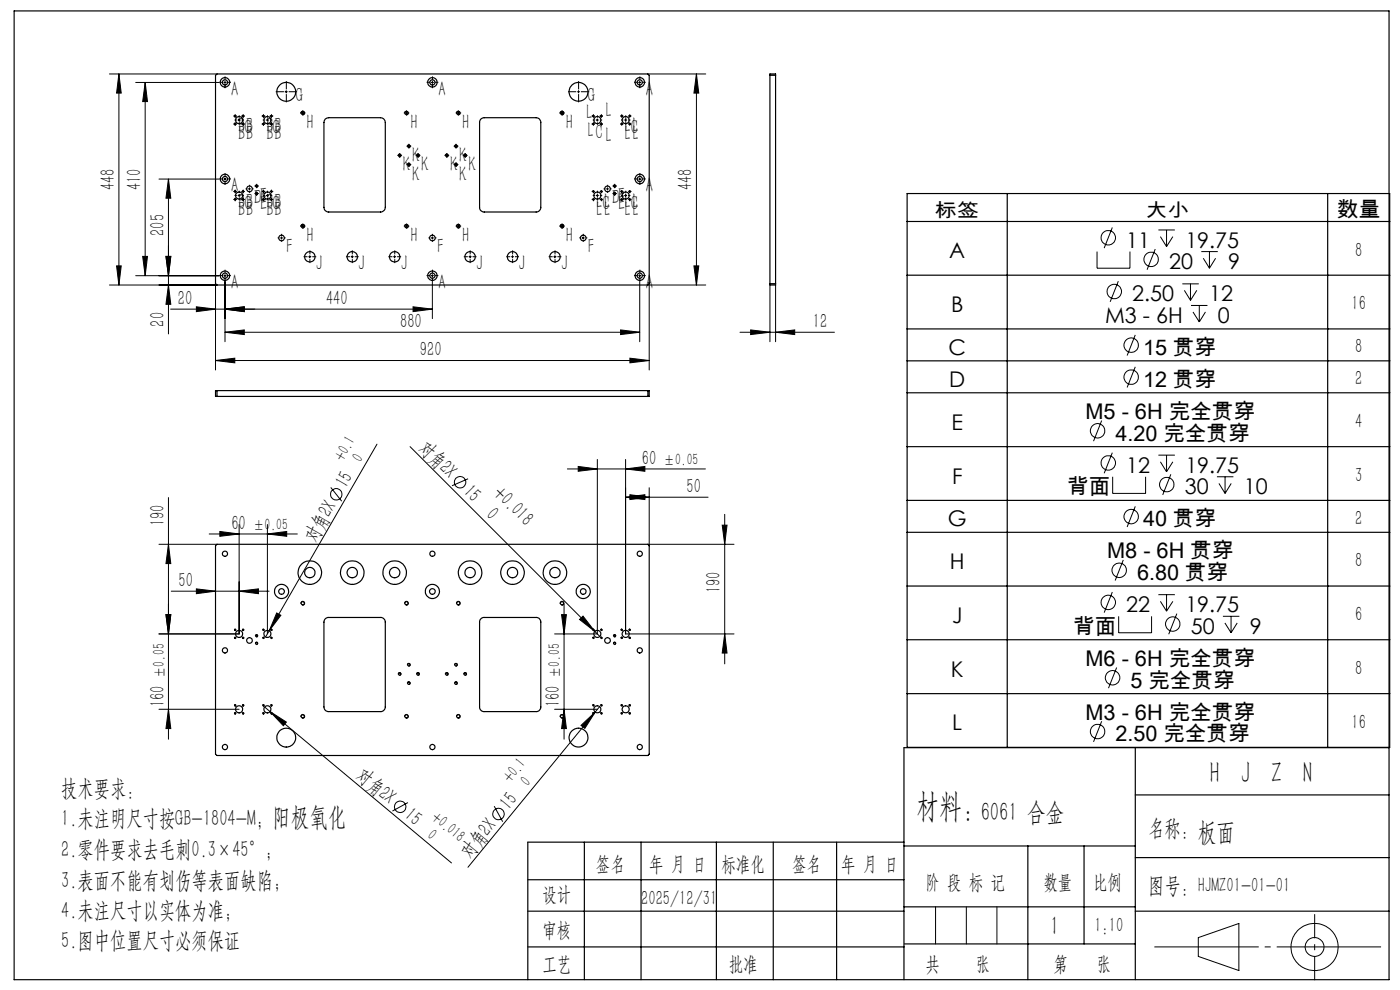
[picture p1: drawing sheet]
<svg xmlns="http://www.w3.org/2000/svg" width="297mm" height="210mm" viewBox="0 0 297 210" stroke-linecap="round" stroke-linejoin="round" font-family="sans-serif">
<g fill="none" stroke="#000" stroke-width=".25">
<path d="M3 2.3h291.7v205.5h-291.7zM45.7 16l.3-.3h91.4l.3 .3v44.2l-.3 .3h-91.4l-.3-.3zM163.3 15.7h1.2v44.8h-1.2zM163.3 16h1.2M69 25.3l.7-.3h11a1.02 1.02 0 0 1 1 1v18a1.02 1.02 0 0 1-1 1h-11a.97 .97 0 0 1-1-1v-18zM102 25.3l.7-.3h11a.97 .97 0 0 1 1 1v18a.96 .96 0 0 1-1 1h-11a.96 .96 0 0 1-1-1v-18.2zM192.4 41.1h102.4v117.4h-102.4zM192.4 47h102.4M192.4 58.4h102.4M213.7 41.1v117.4M281.7 41.1v117.4M163.3 60.2h1.2"/>
<path d="M192.4 69.8h102.4M192.4 76.5h102.4M45.7 82.9h92v1.2h-92zM46 82.9v1.2M137.4 82.9v1.2M192.4 83.3h102.4M192.4 94.7h102.4M46 115.5h91.4l.3 .3v44.2l-.3 .3h-91.4l-.3-.3v-44.2zM192.4 106.1h102.4M192.4 112.9h102.4M69 131.3l.5-.3h11.2a1.02 1.02 0 0 1 1 1v18a1.02 1.02 0 0 1-1 .9h-11a.97 .97 0 0 1-1-.9v-18zM101.9 131.4l.6-.4h11.2a.96 .96 0 0 1 1 1v18a.96 .96 0 0 1-1 .9h-11a.96 .96 0 0 1-1-.9v-18.2z"/>
<path d="M192.4 124.3h102.4M192.4 135.7h102.4M192.4 147.1h102.4M240.8 158.6v49.2M294.7 158.6h-102.9v49.2M124 178.6v29.2M136 178.6v29.2M152 178.6v29.2M164 178.6v29.2M177.5 178.6v29.2M191.8 178.6h-79.8v29.2M191.8 179.4h49"/>
<path d="M218.1 179.4v28.4M230 179.4v20.8M240.8 168.6h53.9M112 193.3h79.8M112 186.6h79.8M191.8 192.4h49M240.8 181.9h53.9M240.8 193.3h53.9M112 200.9h79.8M192 200.2h48.8"/>
<circle cx="47.7" cy="17.5" r=".55"/>
<circle cx="47.7" cy="17.5" r="1"/>
<circle cx="60.7" cy="19.5" r="1.99"/>
<circle cx="91.7" cy="17.5" r="1"/>
<circle cx="91.7" cy="17.5" r=".55"/>
<circle cx="122.7" cy="19.5" r="2"/>
<circle cx="135.7" cy="17.5" r="1"/>
<circle cx="135.7" cy="17.5" r=".55"/>
<circle cx="47.7" cy="38" r=".55"/>
<circle cx="47.7" cy="38" r=".99"/>
<circle cx="49.9" cy="26.3" r=".13"/>
<circle cx="49.9" cy="24.6" r=".13"/>
<circle cx="50.7" cy="25.5" r=".76"/>
<circle cx="51.6" cy="26.3" r=".13"/>
<circle cx="51.6" cy="24.6" r=".13"/>
<circle cx="54.4" cy="39.5" r=".2"/>
<circle cx="55.9" cy="26.3" r=".13"/>
<circle cx="55.9" cy="24.6" r=".13"/>
<circle cx="56.7" cy="25.5" r=".76"/>
<circle cx="57.6" cy="26.3" r=".12"/>
<circle cx="57.6" cy="24.6" r=".12"/>
<circle cx="64.2" cy="24" r=".33"/>
<circle cx="84.8" cy="33" r=".25"/>
<circle cx="86.2" cy="24" r=".34"/>
<circle cx="86.7" cy="34.9" r=".25"/>
<circle cx="86.7" cy="31" r=".25"/>
<circle cx="88.7" cy="33" r=".25"/>
<circle cx="94.8" cy="33" r=".25"/>
<circle cx="96.7" cy="34.9" r=".24"/>
<circle cx="96.7" cy="31" r=".25"/>
<circle cx="97.2" cy="24" r=".34"/>
<circle cx="98.7" cy="33" r=".25"/>
<circle cx="119.2" cy="24" r=".33"/>
<circle cx="125.9" cy="24.6" r=".12"/>
<circle cx="125.9" cy="26.3" r=".12"/>
<circle cx="126.7" cy="25.5" r=".76"/>
<circle cx="127.6" cy="26.3" r=".13"/>
<circle cx="127.6" cy="24.6" r=".13"/>
<circle cx="130.4" cy="39.5" r=".2"/>
<circle cx="131.9" cy="26.3" r=".13"/>
<circle cx="131.9" cy="24.6" r=".13"/>
<circle cx="132.7" cy="25.5" r=".76"/>
<circle cx="133.6" cy="26.3" r=".13"/>
<circle cx="133.6" cy="24.6" r=".13"/>
<circle cx="135.7" cy="38" r=".99"/>
<circle cx="135.7" cy="38" r=".55"/>
<circle cx="47.7" cy="58.5" r=".55"/>
<circle cx="47.7" cy="58.5" r=".99"/>
<circle cx="49.9" cy="42.3" r=".13"/>
<circle cx="49.9" cy="40.6" r=".13"/>
<circle cx="50.7" cy="41.5" r=".76"/>
<circle cx="51.6" cy="40.6" r=".13"/>
<circle cx="51.6" cy="42.3" r=".13"/>
<circle cx="52.9" cy="40.1" r=".6"/>
<circle cx="54.4" cy="41.1" r=".22"/>
<circle cx="55.9" cy="42.3" r=".13"/>
<circle cx="55.9" cy="40.6" r=".13"/>
<circle cx="56.7" cy="41.5" r=".76"/>
<circle cx="57.6" cy="42.3" r=".12"/>
<circle cx="57.6" cy="40.6" r=".12"/>
<circle cx="59.7" cy="50.5" r=".6"/>
<circle cx="64.2" cy="48" r=".33"/>
<circle cx="65.7" cy="54.5" r="1.11"/>
<circle cx="74.7" cy="54.5" r="1.11"/>
<circle cx="83.7" cy="54.5" r="1.11"/>
<circle cx="86.2" cy="48" r=".34"/>
<circle cx="91.7" cy="50.5" r=".6"/>
<circle cx="91.7" cy="58.5" r=".55"/>
<circle cx="91.7" cy="58.5" r=".99"/>
<circle cx="97.2" cy="48" r=".34"/>
<circle cx="99.7" cy="54.5" r="1.11"/>
<circle cx="108.7" cy="54.5" r="1.11"/>
<circle cx="117.7" cy="54.5" r="1.11"/>
<circle cx="119.2" cy="48" r=".33"/>
<circle cx="123.7" cy="50.5" r=".6"/>
<circle cx="125.9" cy="42.3" r=".12"/>
<circle cx="125.9" cy="40.6" r=".12"/>
<circle cx="126.7" cy="41.5" r=".74"/>
<circle cx="127.6" cy="42.3" r=".12"/>
<circle cx="127.6" cy="40.6" r=".13"/>
<circle cx="128.9" cy="40.1" r=".6"/>
<circle cx="130.4" cy="41.1" r=".22"/>
<circle cx="131.9" cy="42.3" r=".12"/>
<circle cx="131.9" cy="40.6" r=".13"/>
<circle cx="132.7" cy="41.5" r=".74"/>
<circle cx="133.6" cy="42.3" r=".12"/>
<circle cx="133.6" cy="40.6" r=".13"/>
<circle cx="135.7" cy="58.5" r=".99"/>
<circle cx="135.7" cy="58.5" r=".55"/>
<circle cx="47.7" cy="117.5" r=".55"/>
<circle cx="91.7" cy="117.5" r=".55"/>
<circle cx="135.7" cy="117.5" r=".55"/>
<circle cx="47.7" cy="138" r=".56"/>
<circle cx="49.9" cy="133.6" r=".13"/>
<circle cx="49.9" cy="135.3" r=".13"/>
<circle cx="50.7" cy="134.5" r=".76"/>
<circle cx="51.6" cy="133.6" r=".13"/>
<circle cx="51.6" cy="135.3" r=".13"/>
<circle cx="52.9" cy="135.9" r=".61"/>
<circle cx="54.4" cy="134.8" r=".2"/>
<circle cx="54.4" cy="136.5" r=".2"/>
<circle cx="55.9" cy="133.6" r=".13"/>
<circle cx="55.9" cy="135.3" r=".13"/>
<circle cx="56.7" cy="134.5" r=".76"/>
<circle cx="57.6" cy="133.6" r=".12"/>
<circle cx="57.6" cy="135.3" r=".12"/>
<circle cx="59.7" cy="125.5" r=".6"/>
<circle cx="59.7" cy="125.5" r="1.5"/>
<circle cx="64.2" cy="128" r=".33"/>
<circle cx="65.7" cy="121.5" r="2.5"/>
<circle cx="65.7" cy="121.4" r="1.1"/>
<circle cx="74.7" cy="121.5" r="2.5"/>
<circle cx="74.7" cy="121.4" r="1.1"/>
<circle cx="83.7" cy="121.5" r="2.5"/>
<circle cx="83.7" cy="121.4" r="1.1"/>
<circle cx="86.2" cy="128" r=".34"/>
<circle cx="91.7" cy="125.5" r="1.5"/>
<circle cx="91.7" cy="125.5" r=".61"/>
<circle cx="97.2" cy="128" r=".34"/>
<circle cx="99.7" cy="121.5" r="2.5"/>
<circle cx="99.7" cy="121.4" r="1.1"/>
<circle cx="108.7" cy="121.5" r="2.5"/>
<circle cx="108.7" cy="121.4" r="1.1"/>
<circle cx="117.7" cy="121.5" r="2.5"/>
<circle cx="117.7" cy="121.4" r="1.1"/>
<circle cx="119.2" cy="128" r=".33"/>
<circle cx="123.7" cy="125.5" r=".61"/>
<circle cx="123.7" cy="125.5" r="1.49"/>
<circle cx="125.9" cy="135.3" r=".12"/>
<circle cx="125.9" cy="133.6" r=".12"/>
<circle cx="126.7" cy="134.5" r=".74"/>
<circle cx="127.6" cy="135.3" r=".13"/>
<circle cx="127.6" cy="133.6" r=".13"/>
<circle cx="128.9" cy="135.9" r=".61"/>
<circle cx="130.4" cy="134.8" r=".2"/>
<circle cx="130.4" cy="136.5" r=".2"/>
<circle cx="131.9" cy="135.3" r=".13"/>
<circle cx="131.9" cy="133.6" r=".13"/>
<circle cx="132.7" cy="134.5" r=".74"/>
<circle cx="133.6" cy="135.3" r=".13"/>
<circle cx="133.6" cy="133.6" r=".13"/>
<circle cx="135.7" cy="138" r=".56"/>
<circle cx="47.7" cy="158.5" r=".56"/>
<circle cx="49.9" cy="151.3" r=".13"/>
<circle cx="49.9" cy="149.6" r=".13"/>
<circle cx="50.7" cy="150.5" r=".77"/>
<circle cx="51.6" cy="151.3" r=".13"/>
<circle cx="51.6" cy="149.6" r=".13"/>
<circle cx="55.9" cy="151.3" r=".13"/>
<circle cx="55.9" cy="149.6" r=".13"/>
<circle cx="56.7" cy="150.5" r=".77"/>
<circle cx="57.6" cy="151.3" r=".12"/>
<circle cx="57.6" cy="149.6" r=".12"/>
<circle cx="60.7" cy="156.5" r="1.99"/>
<circle cx="64.2" cy="152" r=".33"/>
<circle cx="84.8" cy="143" r=".25"/>
<circle cx="86.2" cy="151.9" r=".34"/>
<circle cx="86.7" cy="144.9" r=".25"/>
<circle cx="86.7" cy="141" r=".25"/>
<circle cx="88.7" cy="143" r=".24"/>
<circle cx="91.7" cy="158.5" r=".56"/>
<circle cx="94.8" cy="143" r=".24"/>
<circle cx="96.7" cy="144.9" r=".25"/>
<circle cx="96.7" cy="141" r=".25"/>
<circle cx="97.2" cy="151.9" r=".34"/>
<circle cx="98.7" cy="143" r=".25"/>
<circle cx="119.2" cy="152" r=".33"/>
<circle cx="122.7" cy="156.5" r="1.99"/>
<circle cx="125.9" cy="149.6" r=".12"/>
<circle cx="125.9" cy="151.3" r=".12"/>
<circle cx="126.7" cy="150.5" r=".74"/>
<circle cx="127.6" cy="149.6" r=".13"/>
<circle cx="127.6" cy="151.3" r=".13"/>
<circle cx="131.9" cy="149.6" r=".13"/>
<circle cx="131.9" cy="151.3" r=".13"/>
<circle cx="132.7" cy="150.5" r=".74"/>
<circle cx="133.6" cy="149.6" r=".13"/>
<circle cx="133.6" cy="151.3" r=".13"/>
<circle cx="135.7" cy="158.5" r=".56"/>
</g>
<g fill="none" stroke="#000" stroke-width=".21">
<path d="M23.2 15.7h22.8M25.2 15.7l.5 4h-1zM25.2 15.7v44.8M28.8 17.5h17.7M30.8 17.5l.5 4h-1zM30.8 17.5v41M47.5 17.5h.5M47.7 17.2v.5M60.5 19.5h.5M60.7 19.2v.5M91.5 17.5h.5M91.7 17.2v.5"/>
<path d="M122.5 19.5h.5M122.7 19.2v.5M135.5 17.5h.5M135.7 17.2v.5M137.4 15.7h12.3M147.7 15.7l.5 4h-1zM147.7 15.7v44.8M33.7 38h12.8M35.7 38l.5 4h-1zM35.7 38v32.8M47.5 38h.5M47.7 37.7v.5"/>
<path d="M49.6 26.3h.5M49.6 24.6h.5M49.7 26.4l.1-.2h.2v.2l-.2 .1M49.7 24.7l.3-.2v.2l-.2 .1M49.9 24.4v.5M49.9 26.1v.5M50.5 25.5h.5M50.7 25.2v.5M51.3 26.3h.5M51.3 24.6h.5M51.4 24.7l.2-.2 .1 .2-.2 .1M51.4 26.4l.1-.2h.2v.2l-.2 .1"/>
<path d="M51.6 24.4v.5M51.6 26.1v.5M52.9 39.8v.5M54.2 39.5a.25 .25 0 0 1 .2-.3 .25 .25 0 0 1 .3 .3 .25 .25 0 0 1-.3 .2M54.2 39.5h.5M54.4 39.2v.5M55.6 26.3h.5M55.6 24.6h.5M55.7 26.4l.1-.2h.2v.2l-.2 .1M55.7 24.7l.3-.2v.2l-.2 .1M55.9 24.4v.5M55.9 26.1v.5"/>
<path d="M56.5 25.5h.5M56.7 25.2v.5M57.3 26.3h.5M57.3 24.6h.5M57.4 26.4l.1-.2h.2v.2l-.2 .1M57.4 24.7l.2-.2 .1 .2-.2 .1M57.6 24.4v.5M57.6 26.1v.5M63.9 24.1a.4 .4 0 0 1 .3-.5 .4 .4 0 0 1 .4 .4 .4 .4 0 0 1-.5 .4M64 24h.5M64.2 23.7v.5M84.5 33a.29 .29 0 0 1 .3-.3 .29 .29 0 0 1 .3 .3 .29 .29 0 0 1-.4 .3"/>
<path d="M84.5 33h.5M84.8 32.7v.5M85.8 24.1a.4 .4 0 0 1 .4-.5 .4 .4 0 0 1 .4 .4 .4 .4 0 0 1-.5 .4M86 24h.5M86.2 23.7v.5M86.4 31.1a.29 .29 0 0 1 .3-.4 .29 .29 0 0 1 .3 .4 .29 .29 0 0 1-.4 .2M86.4 35a.29 .29 0 0 1 .3-.4 .29 .29 0 0 1 .3 .3 .29 .29 0 0 1-.4 .3M86.5 31h.5M86.5 34.9h.5M86.7 30.8v.5M86.7 34.7v.5M88.4 33a.31 .31 0 0 1 .2-.3 .31 .31 0 0 1 .4 .3 .31 .31 0 0 1-.4 .3"/>
<path d="M88.4 33h.5M88.7 32.7v.5M94.5 33a.31 .31 0 0 1 .2-.3 .31 .31 0 0 1 .4 .3 .31 .31 0 0 1-.4 .3M94.5 33h.5M94.8 32.7v.5M96.4 35a.29 .29 0 0 1 .3-.4 .29 .29 0 0 1 .3 .3 .29 .29 0 0 1-.3 .3M96.4 31.1a.29 .29 0 0 1 .3-.4 .29 .29 0 0 1 .3 .4 .29 .29 0 0 1-.3 .2M96.5 31h.5M96.5 34.9h.5M96.7 30.8v.5M96.7 34.7v.5M96.8 24.1a.4 .4 0 0 1 .4-.5 .4 .4 0 0 1 .4 .4 .4 .4 0 0 1-.5 .4"/>
<path d="M97 24h.5M97.2 23.7v.5M98.4 33a.29 .29 0 0 1 .3-.3 .29 .29 0 0 1 .3 .3 .29 .29 0 0 1-.4 .3M98.4 33h.5M98.7 32.7v.5M118.9 24.1a.4 .4 0 0 1 .3-.5 .4 .4 0 0 1 .4 .4 .4 .4 0 0 1-.5 .4M119 24h.5M119.2 23.7v.5M125.6 26.3h.5M125.6 24.6h.5M125.7 24.7l.2-.2 .1 .2-.2 .1M125.7 26.4l.1-.2h.2v.2l-.2 .1"/>
<path d="M125.9 24.4v.5M125.9 26.1v.5M126.5 25.5h.5M126.7 25.2v.5M127.3 26.3h.5M127.3 24.6h.5M127.4 24.7l.2-.2a.16 .16 0 0 1 .1 .1 .16 .16 0 0 1-.1 .2h-.1M127.4 26.4l.2-.2a.16 .16 0 0 1 .1 .1 .16 .16 0 0 1-.2 .2M127.6 24.4v.5M127.6 26.1v.5M128.9 39.8v.5M130.1 39.5a.25 .25 0 0 1 .3-.3 .25 .25 0 0 1 .2 .3 .25 .25 0 0 1-.3 .2"/>
<path d="M130.1 39.5h.5M130.4 39.2v.5M131.7 24.7l.2-.2a.16 .16 0 0 1 .1 .1 .16 .16 0 0 1-.1 .2h-.1M131.7 26.4l.2-.2a.16 .16 0 0 1 .1 .1 .16 .16 0 0 1-.2 .2M132.5 25.5h.5M132.7 25.2v.5M133.4 26.4l.1-.2h.2v.2l-.2 .1M133.4 24.7l.2-.2 .1 .2-.2 .1M135.5 38h.5M135.7 37.7v.5M24.7 56.4h1l-.5 4.1zM28.8 58.5h17.7"/>
<path d="M30.3 54.4h1l-.5 4.1zM35.2 54.4h1l-.5 4.1zM47.5 58.5h.5M47.7 58.2v.5M47.7 59.7v12.8M49.6 42.3h.5M49.6 40.6h.5M49.7 42.4l.1-.2h.2l-.2 .3M49.7 40.7l.3-.2v.2l-.2 .1M49.9 40.4v.5M49.9 42.1v.5M50.5 41.5h.5"/>
<path d="M50.7 41.2v.5M51.3 42.3h.5M51.3 40.6h.5M51.4 42.4l.1-.2 .2 .1-.2 .2M51.4 40.7l.1-.2 .2 .1-.2 .2M51.6 40.4v.5M51.6 42.1v.5M52.7 40.1h.5M54.4 40.8v.5M54.7 41.1h-.5a.24 .24 0 0 1 .2-.3 .24 .24 0 0 1 .3 .3 .24 .24 0 0 1-.3 .2M55.6 42.3h.5M55.6 40.6h.5"/>
<path d="M55.7 42.4l.3-.2-.2 .3M55.7 40.7l.3-.2v.2l-.2 .1M55.9 40.4v.5M55.9 42.1v.5M56.5 41.5h.5M56.7 41.2v.5M57.3 42.3h.5M57.3 40.6h.5M57.4 42.4l.1-.2 .2 .1-.2 .2M57.4 40.7l.1-.2 .2 .1-.2 .2M57.6 40.4v.5M57.6 42.1v.5"/>
<path d="M59.5 50.5h.5M59.7 50.2v.5M63.9 48.1a.4 .4 0 0 1 .3-.5 .4 .4 0 0 1 .4 .4 .4 .4 0 0 1-.5 .4M64 48h.5M64.2 47.7v.5M65.5 54.5h.5M65.7 54.2v.5M74.5 54.5h.5M74.7 54.2v.5M83.5 54.5h.5M83.7 54.2v.5M85.8 48.1a.4 .4 0 0 1 .4-.5 .4 .4 0 0 1 .4 .4 .4 .4 0 0 1-.5 .4"/>
<path d="M86 48h.5M86.2 47.7v.5M91.5 58.5h.5M91.5 50.5h.5M91.7 50.2v.5M91.7 58.2v.5M91.7 59.7v7.9M96.8 48.1a.4 .4 0 0 1 .4-.5 .4 .4 0 0 1 .4 .4 .4 .4 0 0 1-.5 .4M97 48h.5M97.2 47.7v.5M99.5 54.5h.5M99.7 54.2v.5"/>
<path d="M108.5 54.5h.5M108.7 54.2v.5M117.5 54.5h.5M117.7 54.2v.5M118.9 48.1a.4 .4 0 0 1 .3-.5 .4 .4 0 0 1 .4 .4 .4 .4 0 0 1-.5 .4M119 48h.5M119.2 47.7v.5M123.5 50.5h.5M123.7 50.2v.5M125.7 40.7l.2-.2 .1 .2-.2 .1M125.7 42.4l.3-.2-.2 .3M126.5 41.5h.5"/>
<path d="M126.7 41.2v.5M127.4 42.4l.1-.2 .2 .1v.1l-.2 .1M127.4 40.7l.1-.2 .2 .1v.1l-.2 .1M128.6 40.1h.5M130.4 40.8v.5M130.6 41.1h-.5a.24 .24 0 0 1 .3-.3 .24 .24 0 0 1 .2 .3 .24 .24 0 0 1-.3 .2M131.7 40.7l.2-.2 .1 .2-.2 .1M131.7 42.4l.3-.2v.2l-.2 .1M132.5 41.5h.5M132.7 41.2v.5M133.4 40.7l.2-.2 .1 .2-.2 .1M133.4 42.4l.1-.2 .2 .1v.1l-.2 .1"/>
<path d="M135.5 58.5h.5M135.7 58.2v.5M135.7 59.7v12.8M147.2 56.4h1l-.5 4.1zM232.7 53.4v3.5h7v-3.5M236 48.3l-1.8 4.3M237.2 59.6l-1.7 4.4M245.1 52.8l-1.8 4.4M245.7 48.8h3.5M246.2 50.2l1.3 2.1M247.5 48.8v3.5M248.8 50.2l-1.3 2.1"/>
<path d="M254.8 53.4h3.5M255.3 54.8l1.3 2.1M256.6 53.4v3.5M257.9 54.8l-1.3 2.1M23.2 60.5h22.8M35.7 60.5l.5 4h-1zM36.2 65.6h55.5M41.7 65.1l4 .5-4 .5zM45.7 76.5l4.1-.5v1zM45.7 60.2v18.3M45.7 76.5h92M47.7 65.6l4.1-.5v1z"/>
<path d="M47.7 70.5l4.1-.5v1zM47.7 70.5h88M87.6 65.1l4.1 .5-4.1 .5zM131.7 70l4 .5-4 .5zM133.6 76l4.1 .5-4.1 .5zM137.4 60.5h12.3M137.7 60.2v18.3M157 70.5h20M159.2 70l4.1 .5-4.1 .5zM163.3 60.5v12M164.5 70.5l4.1-.5v1zM164.5 60.5v12"/>
<path d="M240.8 71l-1.7 4.4M240.8 77.8l-1.7 4.4M250.8 60.2h3.5M251.2 61.6l1.4 2.1M252.6 60.2v3.5M252.7 64.8h3.5M253.1 66.2l1.3 2.1M253.9 61.6l-1.3 2.1M254.4 64.8v3.5M255.7 66.2l-1.3 2.1M80 94.2l-22.9 39.6M87 94.7l39.2 39.2"/>
<path d="M120.4 99.5h29.2M122.7 98.9l4 .6-4 .5zM126.7 97.5v37h-9M132.7 99.5l4.1-.6v1.1zM132.7 97.5v37h23M233.7 89.2l-1.7 4.4M236 96l-1.8 4.4M245.7 96.5h3.5M246.2 98l1.3 2.1M247.5 96.5v3.6M248.8 98l-1.3 2.1M33.7 115.5h12.3"/>
<path d="M35.7 115.5l.5 4h-1zM35.7 105.5v51.3M44.4 113.3h18.7M46.6 112.7l4.1 .6-4.1 .5zM50.7 111.3v23.2h-17M56.7 113.3l4.1-.6v1.1zM56.7 111.3v23.2M70.2 103.4l2.3 2.9M99.3 101.6l-3.4 1.4M132.7 105.5l4.1-.6v1.1zM132.7 105.5h17.5M133.6 104.9l4.1 .6-4.1 .5z"/>
<path d="M137.4 115.5h18.3M137.7 103.5v12.3M153.2 111.4h1l-.5 4.1zM153.7 109.1v31.7M236 101.1v3.6h7v-3.6M238.3 118.8l-1.7 4.3M240.8 107.4l-1.7 4.4M248.4 100.6l-1.7 4.4M258.2 101.1h3.5M258.6 102.5l1.3 2.2M259.9 101.1v3.6M261.2 102.5l-1.3 2.2"/>
<path d="M35.2 130.4h1l-.5 4.1zM36.3 125.4h20.8M41.7 124.9l4 .5-4 .5zM49.7 133.7l.1-.2h.2l-.2 .3M49.7 135.4l.3-.2v.2l-.2 .1M50.7 125.4l4.1-.5v1zM51.4 133.7l.1-.2h.2l-.2 .3M51.4 135.4l.1-.2h.2l-.2 .3M54.2 134.9a.25 .25 0 0 1 .2-.3 .25 .25 0 0 1 .3 .3 .25 .25 0 0 1-.3 .2M54.2 136.5a.25 .25 0 0 1 .2-.3 .25 .25 0 0 1 .3 .3 .25 .25 0 0 1-.3 .2M55.7 133.7l.1-.2h.2l-.2 .3M55.7 135.4l.3-.2v.2l-.2 .1"/>
<path d="M57.1 133.8l-.8 1.3M57.4 133.7l.1-.2h.2l-.2 .3M57.4 135.4l.1-.2h.2l-.2 .3M58.7 130l.9 .5-2.5 3.3zM63.9 128a.39 .39 0 0 1 .3-.4 .39 .39 0 0 1 .4 .4 .39 .39 0 0 1-.5 .3M85.8 128a.39 .39 0 0 1 .4-.4 .39 .39 0 0 1 .4 .4 .39 .39 0 0 1-.5 .3M96.8 128a.39 .39 0 0 1 .4-.4 .39 .39 0 0 1 .4 .4 .39 .39 0 0 1-.5 .3M118.9 128a.39 .39 0 0 1 .3-.4 .39 .39 0 0 1 .4 .4 .39 .39 0 0 1-.5 .3M119.1 130.4h1.1l-.5 4.1zM119.7 128.1v28.7M122.9 131.4l.8-.7 2.5 3.2zM125.7 135.4l.2-.2 .1 .2-.2 .1"/>
<path d="M125.7 133.7l.1-.2h.2l-.2 .3M126.2 133.9l1 1.1M127.4 133.7v-.1a.16 .16 0 0 1 .2-.2 .16 .16 0 0 1 .1 .2l-.2 .2M127.4 135.4l.1-.2h.2v.2l-.2 .1M130.1 134.9a.25 .25 0 0 1 .3-.3 .25 .25 0 0 1 .2 .3 .25 .25 0 0 1-.3 .2M130.1 136.5a.25 .25 0 0 1 .3-.3 .25 .25 0 0 1 .2 .3 .25 .25 0 0 1-.3 .2M131.7 135.4l.2-.2 .1 .2-.2 .1M131.7 133.7v-.1a.16 .16 0 0 1 .2-.2 .16 .16 0 0 1 .1 .2l-.2 .2M133.4 135.4l.1-.2h.2v.2l-.2 .1M133.4 133.7v-.1a.16 .16 0 0 1 .2-.2 .16 .16 0 0 1 .1 .2l-.2 .2M153.7 134.5l.5 4h-1zM236 125.6l-1.8 4.4"/>
<path d="M237.3 130.7v3.5h7v-3.5M245.7 126.1h3.5M246.2 127.6l1.3 2M247.5 126.1v3.5M248.8 127.6l-1.3 2M249.7 130.2l-1.8 4.3M259.4 130.7h3.5M259.9 132.1l1.3 2.1M261.2 130.7v3.5M262.5 132.1l-1.3 2.1M33.7 150.5h17M35.7 150.5l.5 4h-1z"/>
<path d="M49.7 149.6l.3-.1v.2h-.2M49.7 151.3l.1-.1h.2v.2h-.2M51.4 151.3l.3-.1v.2h-.2M51.4 149.6l.3-.1v.2h-.2M55.7 149.6l.3-.1v.2h-.2M55.7 151.3l.3-.1v.2h-.2M56.2 150l1.1 .9M57.3 150.9l3.4 2.3-.6 .7zM57.3 150.9l38.5 32.1M57.4 149.6l.3-.1v.2h-.2M57.4 151.3l.3-.1v.2h-.2M63.9 152.1a.4 .4 0 0 1 .3-.5 .4 .4 0 0 1 .4 .4 .4 .4 0 0 1-.5 .4"/>
<path d="M84.5 143a.29 .29 0 0 1 .3-.3 .29 .29 0 0 1 .3 .3 .29 .29 0 0 1-.4 .3M85.8 152.1a.4 .4 0 0 1 .4-.5 .4 .4 0 0 1 .4 .4 .4 .4 0 0 1-.5 .4M86.4 145a.29 .29 0 0 1 .3-.4 .29 .29 0 0 1 .3 .3 .29 .29 0 0 1-.4 .3M86.4 141.1a.31 .31 0 0 1 .3-.4 .31 .31 0 0 1 .3 .3 .31 .31 0 0 1-.4 .3M88.4 143a.31 .31 0 0 1 .2-.3 .31 .31 0 0 1 .4 .3 .31 .31 0 0 1-.4 .3M94.5 143a.31 .31 0 0 1 .2-.3 .31 .31 0 0 1 .4 .3 .31 .31 0 0 1-.4 .3M96.4 141.1a.31 .31 0 0 1 .3-.4 .31 .31 0 0 1 .4 .3 .31 .31 0 0 1-.4 .3M96.4 145a.29 .29 0 0 1 .3-.4 .29 .29 0 0 1 .3 .3 .29 .29 0 0 1-.3 .3M96.8 152.1a.4 .4 0 0 1 .4-.5 .4 .4 0 0 1 .4 .4 .4 .4 0 0 1-.5 .4M98.4 143a.29 .29 0 0 1 .3-.3 .29 .29 0 0 1 .3 .3 .29 .29 0 0 1-.4 .3M117.7 150.5h9M118.9 152.1a.4 .4 0 0 1 .3-.5 .4 .4 0 0 1 .4 .4 .4 .4 0 0 1-.5 .4"/>
<path d="M119.7 150.5l.5 4h-1.1zM123.3 153.9l3-2.8-2.2 3.4zM125.7 151.3l.3-.1v.2h-.2M125.7 149.6l.2-.1 .1 .2h-.2M126.3 151.1l-27 32.9M127.2 149.9l-.9 1.2M127.4 151.3l.2-.1a.16 .16 0 0 1 .1 .1 .16 .16 0 0 1-.1 .2l-.1-.1M127.4 149.6l.3-.1v.2h-.2M131.7 151.3l.2-.1a.16 .16 0 0 1 .1 .1 .16 .16 0 0 1-.1 .2l-.1-.1M131.7 149.6l.2-.1 .1 .2h-.2M133.4 149.6l.2-.1 .1 .2h-.2M133.4 151.3l.3-.1v.2h-.2"/>
<path d="M233.7 153l-1.7 4.4M236.9 141.6l-1.7 4.4M86.5 170.2l-3.2 1.8M104.8 171l1.8 3.3M198.5 192.4v7.8M205 192.4v7.8M211.5 192.4v7.8M254.2 198.9l8.6-3v10l-8.6-3z"/>
<circle cx="235.1" cy="50.4" r="1.53"/>
<circle cx="244.2" cy="55" r="1.53"/>
<circle cx="236.4" cy="61.9" r="1.53"/>
<circle cx="240" cy="73.2" r="1.53"/>
<circle cx="232.9" cy="91.4" r="1.53"/>
<circle cx="235.1" cy="98.2" r="1.53"/>
<circle cx="240" cy="80" r="1.54"/>
<circle cx="71.3" cy="104.9" r="1.2"/>
<circle cx="97.6" cy="102.3" r="1.22"/>
<circle cx="240" cy="109.6" r="1.53"/>
<circle cx="247.5" cy="102.8" r="1.53"/>
<circle cx="235.1" cy="127.8" r="1.53"/>
<circle cx="237.4" cy="121" r="1.53"/>
<circle cx="248.8" cy="132.4" r="1.53"/>
<circle cx="232.9" cy="155.2" r="1.53"/>
<circle cx="236" cy="143.8" r="1.53"/>
<circle cx="84.9" cy="171.2" r="1.21"/>
<circle cx="105.8" cy="172.7" r="1.21"/>
<circle cx="278.9" cy="200.9" r="2"/>
<circle cx="278.9" cy="200.9" r="5"/>
</g>
<path d="M244.9 200.9h48.1" fill="none" stroke="#000" stroke-width=".21" stroke-dasharray="30.5 1.3 1.3 1.3" stroke-dashoffset="8.3" stroke-linecap="butt"/>
<path d="M278.9 193.9v14" fill="none" stroke="#000" stroke-width=".21" stroke-dasharray="30.5 1.3 1.3 1.3" stroke-dashoffset="25.4" stroke-linecap="butt"/>
<g fill="none" stroke="#000" stroke-width=".21" stroke-dasharray="30.5 1.3 1.3 1.3" stroke-linecap="butt">
<path d="M47.2 17.5h-.7M47.7 17v-.8M47.7 18v.7M48.2 17.5h.8M60.2 19.5h-1.7M60.7 19v-1.8M60.7 20v1.7M61.2 19.5h1.8M91.2 17.5h-.7M91.7 17v-.8M91.7 18v.7M92.2 17.5h.8"/>
<path d="M122.2 19.5h-1.7M122.7 19v-1.8M122.7 20v1.7M123.2 19.5h1.8M135.2 17.5h-.7M135.7 17v-.8M135.7 18v.7M136.2 17.5h.8M47.2 38h-.7M47.7 37.5v-.8M47.7 38.5v.7M48.2 38h.8"/>
<path d="M49.6 26.3h-.1M49.6 24.6h-.1M49.9 26.1v-.2M49.9 26.6v.1M49.9 24.4v-.2M49.9 24.9v.1M50.1 26.3h.2M50.1 24.6h.2M50.2 25.5h-.5M50.7 25v-.5M50.7 26v.5M51.2 25.5h.5"/>
<path d="M51.3 24.6h-.1M51.3 26.3h-.1M51.6 24.4v-.2M51.6 24.9v.1M51.6 26.1v-.2M51.6 26.6v.1M51.8 24.6h.2M51.8 26.3h.2M52.9 39.6v-.4M54.2 39.5h-.2M54.4 39.2v-.2M54.4 39.7v.2"/>
<path d="M54.7 39.5h.2M55.6 26.3h-.1M55.6 24.6h-.1M55.9 26.1v-.2M55.9 26.6v.1M55.9 24.4v-.2M55.9 24.9v.1M56.1 26.3h.2M56.1 24.6h.2M56.2 25.5h-.5M56.7 25v-.5M56.7 26v.5"/>
<path d="M57.2 25.5h.5M57.3 26.3h-.1M57.3 24.6h-.1M57.6 26.1v-.2M57.6 26.6v.1M57.6 24.4v-.2M57.6 24.9v.1M57.8 26.3h.2M57.8 24.6h.2M64.2 23.5v-.1M64.7 24h.1M84.5 33h-.2"/>
<path d="M84.8 32.7v-.2M84.8 33.2v.3M85 33h.3M86.2 23.5v-.1M86.5 31h-.3M86.5 34.9h-.3M86.7 24h.1M86.7 30.8v-.3M86.7 31.3v.2M86.7 34.7v-.3M86.7 35.2v.2M87 31h.2"/>
<path d="M87 34.9h.2M88.4 33h-.2M88.7 32.7v-.2M88.7 33.2v.3M88.9 33h.3M94.5 33h-.2M94.8 32.7v-.2M94.8 33.2v.3M95 33h.3M96.5 34.9h-.3M96.5 31h-.3M96.7 34.7v-.3"/>
<path d="M96.7 35.2v.2M96.7 30.8v-.3M96.7 31.3v.2M97 34.9h.2M97 31h.2M97.2 23.5v-.1M97.7 24h.1M98.4 33h-.2M98.7 32.7v-.2M98.7 33.2v.3M98.9 33h.3M119.2 23.5v-.1"/>
<path d="M119.7 24h.1M125.6 26.3h-.1M125.6 24.6h-.1M125.9 26.1v-.2M125.9 24.4v-.2M126.2 25.5h-.5M126.7 25v-.5M126.7 26v.5M127.2 25.5h.5M127.3 26.3h-.1M127.3 24.6h-.1M127.6 26.1v-.2"/>
<path d="M127.6 24.4v-.2M128.9 39.6v-.4M130.1 39.5h-.2M130.4 39.2v-.2M130.4 39.7v.2M130.6 39.5h.3M131.9 26.3v-.2M131.9 26.3h-.3M131.9 26.3v.3M131.9 26.3h.2M131.9 26.1v-.2M131.9 24.6v-.2"/>
<path d="M131.9 24.6h-.3M131.9 24.6v.3M131.9 24.6h.2M131.9 24.4v-.2M132.1 26.3h.2M132.1 24.6h.2M132.2 25.5h-.5M132.7 25v-.5M132.7 26v.5M133.2 25.5h.5M133.6 26.3v-.2M133.6 26.3h-.3"/>
<path d="M133.6 26.3v.3M133.6 26.3h.2M133.6 26.1v-.2M133.6 24.6v-.2M133.6 24.6h-.3M133.6 24.6v.3M133.6 24.6h.2M133.6 24.4v-.2M133.8 26.3h.2M133.8 24.6h.2M135.2 38h-.7M135.7 37.5v-.8"/>
<path d="M135.7 38.5v.7M136.2 38h.8M47.2 58.5h-.7M47.7 58v-.8M47.7 59v.7M48.2 58.5h.8M49.6 42.3h-.1M49.6 40.6h-.1M49.9 42.1v-.2M49.9 42.6v.1M49.9 40.4v-.2M49.9 40.9v.1"/>
<path d="M50.1 42.3h.2M50.1 40.6h.2M50.2 41.5h-.5M50.7 41v-.5M50.7 42v.5M51.2 41.5h.5M51.3 42.3h-.1M51.3 40.6h-.1M51.6 42.1v-.2M51.6 42.6v.1M51.6 40.4v-.2M51.6 40.9v.1"/>
<path d="M51.8 42.3h.2M51.8 40.6h.2M52.4 40.1h-.3M52.9 40.6v.3M53.4 40.1h.4M54.2 41.1h-.2M54.4 40.8v-.2M54.4 41.3v.2M54.7 41.1h.2M55.6 42.3h-.1M55.6 40.6h-.1M55.9 42.1v-.2"/>
<path d="M55.9 42.6v.1M55.9 40.4v-.2M55.9 40.9v.1M56.1 42.3h.2M56.1 40.6h.2M56.2 41.5h-.5M56.7 41v-.5M56.7 42v.5M57.2 41.5h.5M57.3 42.3h-.1M57.3 40.6h-.1M57.6 42.1v-.2"/>
<path d="M57.6 42.6v.1M57.6 40.4v-.2M57.6 40.9v.1M57.8 42.3h.2M57.8 40.6h.2M59.2 50.5h-.3M59.7 50v-.4M59.7 51v.3M60.2 50.5h.4M64.2 47.5v-.1M64.7 48h.1M65.2 54.5h-.8"/>
<path d="M65.7 54v-.9M65.7 55v.8M66.2 54.5h.9M74.2 54.5h-.8M74.7 54v-.9M74.7 55v.8M75.2 54.5h.9M83.2 54.5h-.8M83.7 54v-.9M83.7 55v.8M84.2 54.5h.9M86.2 47.5v-.1"/>
<path d="M86.7 48h.1M91.2 58.5h-.7M91.2 50.5h-.3M91.7 58v-.8M91.7 59v.7M91.7 50v-.4M91.7 51v.3M92.2 58.5h.8M92.2 50.5h.4M97.2 47.5v-.1M97.7 48h.1M99.2 54.5h-.8"/>
<path d="M99.7 54v-.9M99.7 55v.8M100.2 54.5h.9M108.2 54.5h-.8M108.7 54v-.9M108.7 55v.8M109.2 54.5h.9M117.2 54.5h-.8M117.7 54v-.9M117.7 55v.8M118.2 54.5h.9M119.2 47.5v-.1"/>
<path d="M119.7 48h.1M123.2 50.5h-.3M123.7 50v-.4M123.7 51v.3M124.2 50.5h.4M125.6 42.3h-.1M125.6 40.6h-.1M125.9 42.3v-.2M125.9 42.3h-.3M125.9 42.3v.3M125.9 42.3h.2M125.9 42.6v.1"/>
<path d="M125.9 40.6v-.2M125.9 40.6h-.3M125.9 40.6v.3M125.9 40.6h.2M125.9 40.9v.1M126.2 41.5h-.5M126.7 41v-.5M126.7 42v.5M127.2 41.5h.5M127.3 42.3h-.1M127.3 40.6h-.1M127.6 42.3v-.2"/>
<path d="M127.6 42.3h-.3M127.6 42.3v.3M127.6 42.3h.2M127.6 42.6v.1M127.6 40.6v-.2M127.6 40.6h-.3M127.6 40.6v.3M127.6 40.6h.2M127.6 40.9v.1M128.4 40.1h-.4M128.9 40.6v.3M129.4 40.1h.3"/>
<path d="M130.1 41.1h-.2M130.4 40.8v-.2M130.4 41.3v.2M130.6 41.1h.3M131.9 42.3v-.2M131.9 42.3h-.3M131.9 42.3v.3M131.9 42.3h.2M131.9 42.6v.1M131.9 40.6v-.2M131.9 40.6h-.3M131.9 40.6v.3"/>
<path d="M131.9 40.6h.2M131.9 40.9v.1M132.1 42.3h.2M132.1 40.6h.2M132.2 41.5h-.5M132.7 41v-.5M132.7 42v.5M133.2 41.5h.5M133.6 42.3v-.2M133.6 42.3h-.3M133.6 42.3v.3M133.6 42.3h.2"/>
<path d="M133.6 42.6v.1M133.6 40.6v-.2M133.6 40.6h-.3M133.6 40.6v.3M133.6 40.6h.2M133.6 40.9v.1M133.8 42.3h.2M133.8 40.6h.2M135.2 58.5h-.7M135.7 58v-.8M135.7 59v.7M136.2 58.5h.8"/>
</g>
<g fill="#000">
<path d="M58.7 130l.9 .5-2.5 3.3zM122.9 131.4l.8-.7 2.5 3.2zM57.3 150.9l3.4 2.3-.6 .7zM123.3 153.9l3-2.8-2.2 3.4z"/>
<path d="M147.7 15.7l.5 4h-1zM147.2 56.4h1l-.5 4.1zM25.2 15.7l.5 4h-1zM24.7 56.4h1l-.5 4.1zM35.2 54.4h1l-.5 4.1zM35.7 60.5l.5 4h-1zM119.1 130.4h1.1l-.5 4.1zM119.7 150.5l.5 4h-1.1zM35.2 130.4h1l-.5 4.1zM35.7 150.5l.5 4h-1zM153.2 111.4h1l-.5 4.1zM153.7 134.5l.5 4h-1z"/>
<path d="M35.2 54.4h1l-.5 4.1zM35.7 38l.5 4h-1zM30.3 54.4h1l-.5 4.1zM30.8 17.5l.5 4h-1zM35.2 130.4h1l-.5 4.1zM35.7 115.5l.5 4h-1z"/>
<path d="M47.7 65.6l4.1-.5v1zM87.6 65.1l4.1 .5-4.1 .5zM47.7 70.5l4.1-.5v1zM131.7 70l4 .5-4 .5zM132.7 105.5l4.1-.6v1.1zM133.6 104.9l4.1 .6-4.1 .5z"/>
<path d="M133.6 76l4.1 .5-4.1 .5zM45.7 76.5l4.1-.5v1zM47.7 65.6l4.1-.5v1zM41.7 65.1l4 .5-4 .5zM132.7 99.5l4.1-.6v1.1zM122.7 98.9l4 .6-4 .5zM56.7 113.3l4.1-.6v1.1zM46.6 112.7l4.1 .6-4.1 .5zM50.7 125.4l4.1-.5v1zM41.7 124.9l4 .5-4 .5z"/>
<path d="M164.5 70.5l4.1-.5v1zM159.2 70l4.1 .5-4.1 .5z"/>
</g>
<text font-size="7.1" x="194.3" y="173.4">材料：</text>
<g font-size="6.3">
<text x="256.6" y="166.2">H</text>
<text x="263.3" y="166.2">J</text>
<text x="269.7" y="166.2">Z</text>
<text x="276.4" y="166.2">N</text>
</g>
<g font-size="5.6">
<text x="57.7" y="175.3">阳极氧化</text>
<text x="208" y="174.1">6061 合金</text>
<text x="254.1" y="178.4">板面</text>
<text x="222.8" y="198.3">1</text>
</g>
<g font-size="4.9">
<text x="13" y="168.8">技术要求：</text>
<text x="13" y="175.3">1.未注明尺寸按GB-1804-M；</text>
<text x="243.6" y="177.3">名称:</text>
<text x="13" y="181.8">2.零件要求去毛刺0.3×45°；</text>
<text x="13" y="188.3">3.表面不能有划伤等表面缺陷；</text>
<text x="243.6" y="189.4">图号：</text>
<text x="13" y="194.7">4.未注尺寸以实体为准；</text>
<text x="13" y="201.1">5.图中位置尺寸必须保证</text>
</g>
<g font-size="4.6">
<text x="283.7" y="46.1">数量</text>
<text x="238.9" y="52.5">11</text>
<text x="251.5" y="52.5">19.75</text>
<text x="201.4" y="54.8">A</text>
<text x="248" y="57.1">20</text>
<text x="260.6" y="57.1">9</text>
<text x="240.2" y="63.9">2.50</text>
<text x="256.5" y="63.9">12</text>
<text x="201.8" y="66.2">B</text>
<text x="234.4" y="68.5">M3 - 6H</text>
<text x="258.4" y="68.5">0</text>
<text x="201.2" y="75.3">C</text>
<text x="242.5" y="75.3">15 贯穿</text>
<text x="201.4" y="82.1">D</text>
<text x="242.5" y="82.1">12 贯穿</text>
<text x="230.3" y="88.9">M5 - 6H 完全贯穿</text>
<text x="201.8" y="91.2">E</text>
<text x="236.7" y="93.5">4.20 完全贯穿</text>
<text x="238.9" y="100.3">12</text>
<text x="251.5" y="100.3">19.75</text>
<text x="202" y="102.6">F</text>
<text x="226.4" y="104.9">背面</text>
<text x="251.3" y="104.9">30</text>
<text x="263.9" y="104.9">10</text>
<text x="201.1" y="111.7">G</text>
<text x="242.5" y="111.7">40 贯穿</text>
<text x="234.9" y="118.5">M8 - 6H 贯穿</text>
<text x="201.5" y="120.7">H</text>
<text x="241.2" y="123">6.80 贯穿</text>
<text x="238.9" y="129.9">22</text>
<text x="251.5" y="129.9">19.75</text>
<text x="202" y="132.1">J</text>
<text x="227.7" y="134.4">背面</text>
<text x="252.6" y="134.4">50</text>
<text x="265.1" y="134.4">9</text>
<text x="201.7" y="143.5">K</text>
<text x="230.3" y="141.3">M6 - 6H 完全贯穿</text>
<text x="239.8" y="145.8">5 完全贯穿</text>
<text x="202" y="155">L</text>
<text x="230.3" y="152.7">M3 - 6H 完全贯穿</text>
<text x="236.7" y="157.2">2.50 完全贯穿</text>
</g>
<g font-size="4.4">
<text x="49" y="20.3">A</text>
<text x="62.7" y="21.6">G</text>
<text x="93" y="20.3">A</text>
<text x="124.7" y="21.6">G</text>
<text x="137" y="20.3">A</text>
<text x="50.6" y="29.8">BB BB</text>
<text x="50.6" y="28.1">BCB BCB</text>
<text x="65.1" y="27.3">H</text>
<text x="87.1" y="27.3">H</text>
<text x="98.1" y="27.3">H</text>
<text x="120.1" y="27.3">H</text>
<text x="124.5" y="25.3">L L</text>
<text x="124.7" y="29.2">LCL LLCLL</text>
<text x="87.5" y="34.4">K</text>
<text x="97.5" y="34.4">K</text>
<text x="24.4" y="40.4" transform="rotate(-90 24.4 40.4)">448</text>
<text x="29.9" y="40.4" transform="rotate(-90 29.9 40.4)">410</text>
<text x="49" y="40.8">A</text>
<text x="85.5" y="36.3">K K</text>
<text x="87.5" y="38.3">K</text>
<text x="95.5" y="36.3">K K</text>
<text x="97.5" y="38.3">K</text>
<text x="137" y="40.8">A</text>
<text x="146.9" y="40.4" transform="rotate(-90 146.9 40.4)">448</text>
<text x="50.6" y="45.8">BB BB</text>
<text x="50.6" y="44.1">BCBDEBCB</text>
<text x="55.2" y="42.9">E</text>
<text x="126.6" y="45.8">LL LL</text>
<text x="126.6" y="44.1">LCLDELCL</text>
<text x="131.1" y="42.9">E</text>
<text x="34.9" y="50.1" transform="rotate(-90 34.9 50.1)">205</text>
<text x="60.7" y="53.6">F</text>
<text x="65.1" y="51.3">H</text>
<text x="87.1" y="51.3">H</text>
<text x="92.7" y="53.6">F</text>
<text x="98.1" y="51.3">H</text>
<text x="120.1" y="51.3">H</text>
<text x="124.7" y="53.6">F</text>
<text x="67.1" y="57.2">J</text>
<text x="76.1" y="57.2">J</text>
<text x="85.1" y="57.2">J</text>
<text x="101.1" y="57.2">J</text>
<text x="110.1" y="57.2">J</text>
<text x="119.1" y="57.2">J</text>
<text x="287.5" y="54.4">8</text>
<text x="37.8" y="64.7">20</text>
<text x="49" y="61.3">A</text>
<text x="69.2" y="64.7">440</text>
<text x="93" y="61.3">A</text>
<text x="137" y="61.3">A</text>
<text x="286.7" y="65.8">16</text>
<text x="34.9" y="69.3" transform="rotate(-90 34.9 69.3)">20</text>
<text x="84.9" y="69.6">880</text>
<text x="172.4" y="69.6">12</text>
<text x="89.1" y="75.6">920</text>
<text x="287.5" y="74.9">8</text>
<text x="287.5" y="81.7">2</text>
<text x="88.7" y="95.2" transform="rotate(45 88.7 95.2)">对角2X</text>
<text x="287.5" y="90.8">4</text>
<text x="136.2" y="98.6">60</text>
<text x="73.5" y="103.8" transform="rotate(-60 73.5 103.8)">15</text>
<text x="98.1" y="104.6" transform="rotate(45 98.1 104.6)">15</text>
<text x="104.5" y="104.8" transform="rotate(45 104.5 104.8)">+0.018</text>
<text x="145.6" y="104.6">50</text>
<text x="287.5" y="102.2">3</text>
<text x="34.9" y="111.7" transform="rotate(-90 34.9 111.7)">190</text>
<text x="49.1" y="112.4">60</text>
<text x="102.9" y="109.4" transform="rotate(45 102.9 109.4)">0</text>
<text x="287.5" y="111.3">2</text>
<text x="66.8" y="115.3" transform="rotate(-60 66.8 115.3)">对角2X</text>
<text x="37.9" y="124.5">50</text>
<text x="152.9" y="125.8" transform="rotate(-90 152.9 125.8)">190</text>
<text x="287.5" y="120.4">8</text>
<text x="287.5" y="131.8">6</text>
<text x="287.5" y="143.2">8</text>
<text x="34.9" y="150" transform="rotate(-90 34.9 150)">160</text>
<text x="118.8" y="150" transform="rotate(-90 118.8 150)">160</text>
<text x="286.7" y="154.6">16</text>
<text x="75.4" y="164.9" transform="rotate(40 75.4 164.9)">对角2X</text>
<text x="85.6" y="173.4" transform="rotate(40 85.6 173.4)">15</text>
<text x="108" y="171.9" transform="rotate(-51 108 171.9)">15</text>
<text x="99.6" y="182.2" transform="rotate(-51 99.6 182.2)">对角2X</text>
<text x="126.4" y="184.7">签名</text>
<text x="137.7" y="184.7">年 月 日</text>
<text x="153.1" y="184.7">标准化</text>
<text x="168" y="184.7">签名</text>
<text x="178.5" y="184.7">年 月 日</text>
<text x="115.1" y="191.2">设计</text>
<text x="136" y="192">2025/12/31</text>
<text x="196.3" y="188.6">阶 段 标 记</text>
<text x="221.3" y="188.6">数量</text>
<text x="231.9" y="188.6">比例</text>
<text x="254.1" y="189.2">HJMZ01-01-01</text>
<text x="232.2" y="197.8">1:10</text>
<text x="115.1" y="198.7">审核</text>
<text x="115.1" y="206">工艺</text>
<text x="154.6" y="206">批准</text>
<text x="196.3" y="206">共</text>
<text x="207" y="206">张</text>
<text x="223.5" y="206">第</text>
<text x="232.7" y="206">张</text>
</g>
<g font-size="4.1">
<text x="198.4" y="46.1">标签</text>
<text x="243" y="46.1">大小</text>
</g>
<g font-size="3.5">
<text x="72.8" y="98" transform="rotate(-60 72.8 98)">+0.1</text>
<text x="76.6" y="98.3" transform="rotate(-60 76.6 98.3)">0</text>
<text x="140.8" y="98.6">±0.05</text>
<text x="53.7" y="112.4">±0.05</text>
<text x="34.9" y="143.9" transform="rotate(-90 34.9 143.9)">±0.05</text>
<text x="118.8" y="143.9" transform="rotate(-90 118.8 143.9)">±0.05</text>
<text x="108.3" y="166.2" transform="rotate(-51 108.3 166.2)">+0.1</text>
<text x="112" y="167" transform="rotate(-51 112 167)">0</text>
<text x="91.4" y="173.7" transform="rotate(40 91.4 173.7)">+0.018</text>
<text x="90.5" y="177.5" transform="rotate(40 90.5 177.5)">0</text>
</g>
</svg>
